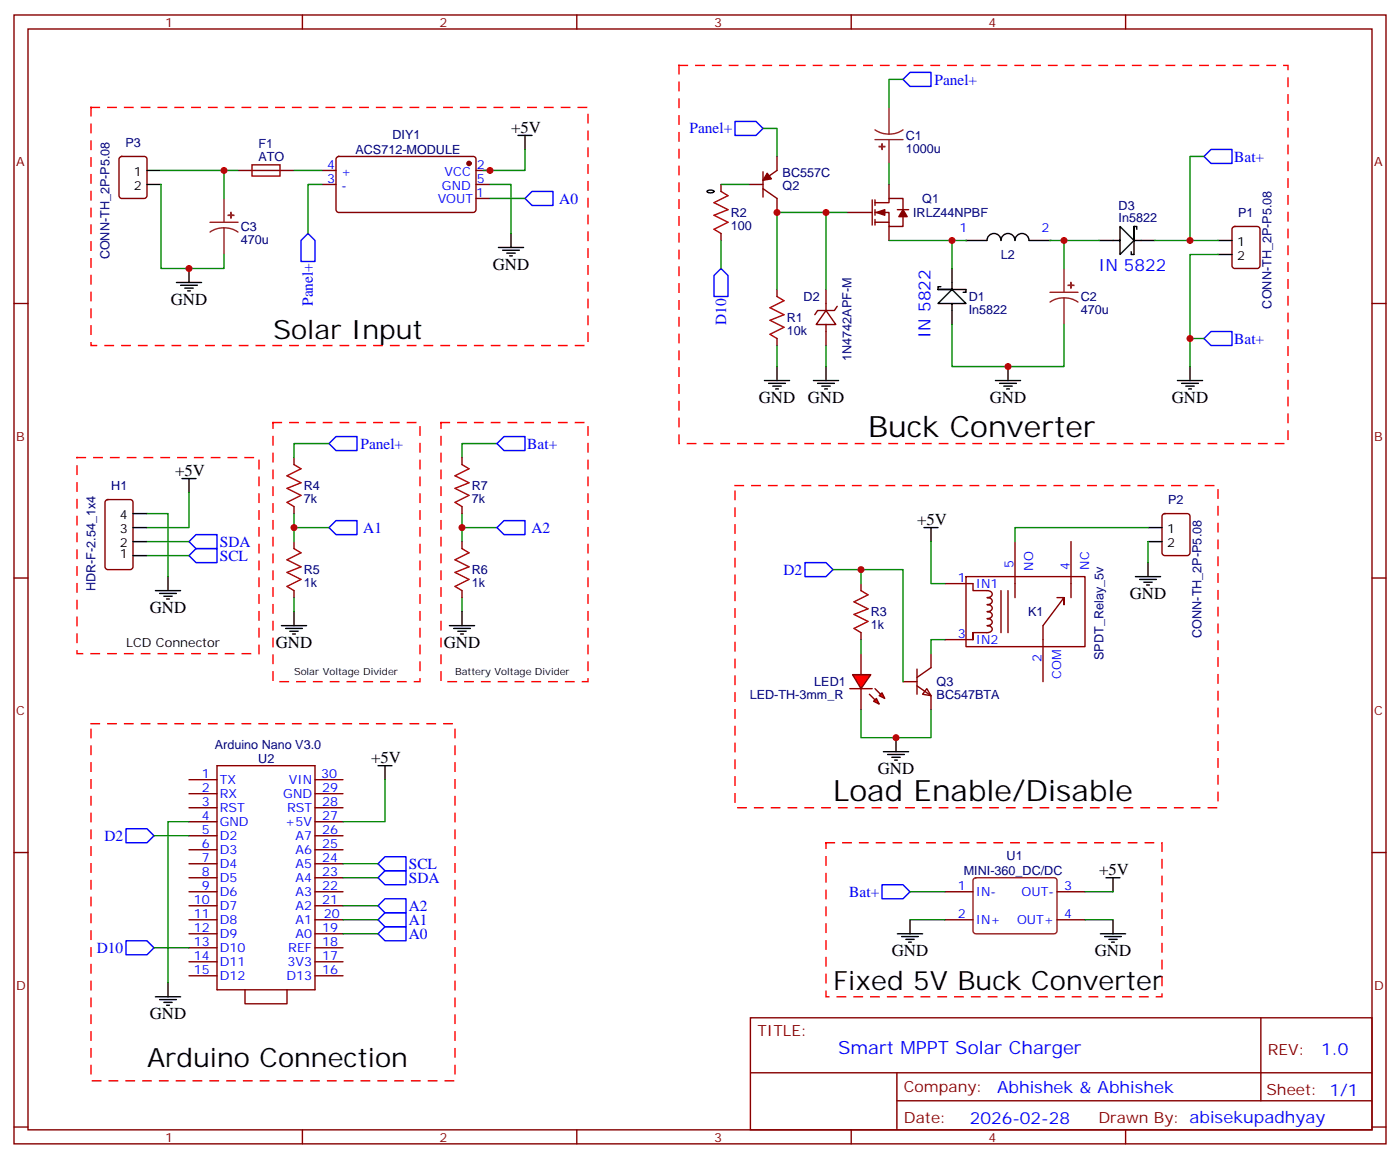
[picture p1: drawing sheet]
<svg xmlns="http://www.w3.org/2000/svg" width="353mm" height="292mm" viewBox="0 0 353 292" stroke-linecap="round" stroke-linejoin="round" font-family="sans-serif">
<g fill="none" stroke="#870000" stroke-width=".35">
<path d="M3.5 3.8h345.7v284.3h-345.7zM7.1 7.3h338.6v277.3h-338.6zM76.2 3.8v3.5M145.3 3.8v3.5M214.5 3.8v3.5M283.6 3.8v3.5M195.8 39.4v3.5l-3.5 2.5M181.7 46.5v1.7M181.7 58.8v1.8M188.7 46.5h3.6M192.3 47.5l3.5 2.5v3.5M192.3 43.3v6.3"/>
<path d="M213.4 53.5h6.4M219.8 50.3v6.4M220.5 51h3.5v-1h3.5v2.8M220.5 53.5h3.5v3.5h3.5v-2.4M220.5 56h3.5M220.5 50.3v1.5M220.5 52.8v1.4M220.5 55.3v1.4M224 46.5v3.5M224 57v3.6M226.1 52.8h2.9M310.7 57.3l.4-.3h5.7a.71 .71 0 0 1 .7 .7l-.1 9.5-.6 .4h-5.7l-.4-.2-.3-.5v-9.2z"/>
<path d="M3.5 76.4h3.6M195.8 72.9v1.8M208.1 78.2l2.5 3.5h-4.9zM208.1 72.9v5.3M211 77.2l-.7 1h-4.3l-.7 1.1M345.7 76.4h3.5M195.8 85.3v1.7M208.1 81.7v5.3M255.8 136.4v14.1M269.9 136.4v14.1M293 129.6l.5-.2h5.7a.71 .71 0 0 1 .7 .7l-.1 9.4-.6 .4h-5.7l-.5-.2-.2-.5v-9.1zM3.5 145.6h3.6"/>
<path d="M217 147v1.8M217 159.3v1.8M238.1 147h7.1v1.8h3.5l.7 .1 .6 .6-.2 .7-1.1 .3 1.1 .4 .2 .7-.6 .6-.7 .1 1.1 .3 .2 .8-.6 .6-.7 .1 1.1 .3 .2 .7-.6 .6-.7 .1 1.1 .4 .2 .7-.6 .6-.7 .1 1.1 .3 .2 .8-.6 .6h-.7h-3.5v1.8v-1.8M243.4 145.2h30v17.7h-30zM252.2 148.8v10.5M254 148.8v10.5M266.3 150.5h1.8v1.8v-1.8l-5.3 7.1v14.1M345.7 145.6h3.5M238.1 161.1h7.1M3.5 214.7h3.6M345.7 214.7h3.5M189.1 256.4h156.6v28.2h-156.6z"/>
<path d="M317.7 256.4v20.9M189.1 270.2h156.5M226 277.3h119.6M226 270.2v14.1M3.5 283.9h3.6M76.2 284.6v3.5M145.3 284.6v3.5M214.5 284.6v3.5M283.6 284.6v3.5M345.7 283.9h3.5"/>
</g>
<g fill="#870000" stroke="#870000" stroke-width=".35">
<path d="M220.8 53.5l2.2-.7v1.4z"/>
<path d="M227.5 52.8l1.1 1.8h-2.1z"/>
<path d="M193.3 43.6l1.1 1.4-2.1 .4z"/>
</g>
<g fill="none" stroke="#000" stroke-width=".35">
<path d="M178.2 48.1l.8-.2 .7 .1 .2 .2a1.28 1.28 0 0 1-1.7 0zM285.8 57h.7v.7M237.1 72.2h-.7v.7M239.9 76.4h-3.5l3.5-3.5 3.5 3.5h-3.5v5.3M239.9 67.6v5.3h-3.5h7v.7h-.7M276.9 60.6h5.3v3.5l3.6-3.5-3.6-3.6v3.6M291 60.6h-5.2v-3.6v7.1h-.8v-.7M306.9 60.6h3.5M306.9 64.1h3.5M192.6 95.8h6.4M193.7 96.6h4.2M194.7 97.3h2.1"/>
<path d="M195.4 98h.7M195.8 92.3v3.5M205 95.8h6.3M206 96.6h4.3M207.1 97.3h2.1M207.8 98h.7M208.1 92.3v3.5M250.8 95.8h6.4M251.9 96.6h4.2M252.9 97.3h2.2M253.6 98h.8M254 92.3v3.5"/>
<path d="M296.7 95.8h6.3M297.7 96.6h4.3M298.8 97.3h2.1M299.5 98h.7M299.9 92.3v3.5M289.3 132.9h3.5M289.3 136.4h3.5"/>
</g>
<path d="M220.5 32.7l1.7 .8 1.8 .3M220.5 35.2h7M224 27.1v6.7M224 35.2v6M227.5 32.7l-1.6 .8-1.9 .3M264.6 73.6h7M268.1 75l-1.8 .3-1.7 .8M268.1 75l1.9 .3 1.6 .8M268.1 67.6v6M268.1 75v6.7" fill="none" stroke="#8c2424" stroke-width=".35"/>
<g fill="#8c2424" stroke="#8c2424" stroke-width=".35">
<path d="M221.5 36.9h1.5z"/>
<path d="M222.2 36.2l.1 1.4z"/>
<path d="M269.2 71.9h1.4z"/>
<path d="M269.8 71.2l.1 1.4z"/>
</g>
<path d="M181.7 48.2l1.7 1.1-3.5 1.7 3.5 1.8-3.5 1.4 3.5 1.8-3.5 1.7 1.8 1.1M195.8 74.7l1.8 1-3.6 1.8 3.6 1.8-3.6 1.4 3.6 1.7-3.6 1.8 1.8 1.1M217 148.8l1.7 1-3.5 1.8 3.5 1.8-3.5 1.4 3.5 1.7-3.5 1.8 1.8 1" fill="none" stroke="#a10000" stroke-width=".35"/>
<g fill="none" stroke="#008700" stroke-width=".35">
<path d="M192.3 32.3h3.5v7.1M227.5 20h-3.5v7.1M303.4 39.4h-3.5v21.2M181.7 46.5h7M208.1 53.5v19.4M213.4 53.5h-17.6v19.4M224 41.2v5.3M181.7 60.6v7M291 60.6h15.9M306.9 64.1h-7v28.2M195.8 87v5.3M208.1 87v5.3"/>
<path d="M239.9 81.7v10.6h28.2v-10.6M299.9 85.3h3.5"/>
</g>
<path d="M185.2 30.6h5.3l1.8 1.7-1.8 1.8h-5.3zM227.5 20l1.8-1.8h5.3v3.6h-5.3zM305.2 37.6h5.2v3.6h-5.2l-1.8-1.8zM181.7 67.6l1.7 1.8v5.3h-3.5v-5.3zM305.2 83.5h5.2v3.5h-5.2l-1.8-1.7z" fill="none" stroke="#00f" stroke-width=".35"/>
<path d="M171.1 16.5h153.5v95.2h-153.5z" fill="none" stroke="#f00" stroke-width=".35" stroke-dasharray="2.1 2.1"/>
<g fill="#f00" stroke="#870000" stroke-width=".35">
<path d="M214.8 169.9h4.6l-2.4 3.6z"/>
<path d="M214.1 173.5h5.7z"/>
</g>
<g fill="#870000" stroke="#870000" stroke-width=".35">
<path d="M220.5 173.5l1.4 1.4z"/>
<path d="M219.1 174.9l1.4 1.4z"/>
</g>
<g fill="#f00" stroke="#870000" stroke-width=".35">
<path d="M221.5 175.2l.7-.7 .8 1.4z"/>
<path d="M220.1 176.6l.7-.7 .7 1.4z"/>
</g>
<g fill="none" stroke="#870000" stroke-width=".35">
<path d="M30.2 39.6l.5-.2h5.6a.71 .71 0 0 1 .7 .7v9.5l-.7 .4h-5.6l-.5-.2-.2-.5v-9.2zM84.9 39.6l.5-.2h33.8a.71 .71 0 0 1 .7 .7v12.7l-.4 .7h-34.1l-.5-.2-.2-.5v-12.7zM60 42.9h14.1M81.1 42.9h3.6M81.1 46.5h3.6M119.9 42.9h3.6M119.9 46.5h3.6M119.9 50h3.6M74.1 115.3v1.7M116.4 115.3v1.7M26.7 126l.5-.2h5.6a.71 .71 0 0 1 .7 .7l-.1 16.5-.6 .5h-5.6l-.5-.3-.2-.4v-16.3zM74.1 127.6v1.8"/>
<path d="M74.1 136.4v1.8M116.4 127.6v1.8M116.4 136.4v1.8M74.1 148.8v1.7M116.4 148.8v1.7M217 164.6v5.3M217 173.5v5.3M227.5 171.7h3.6M231.1 172.8l3.5 2.4v3.6M231.1 168.5v6.4M233.5 173.5l1.1 1.7-2.1-.3zM234.6 164.6v3.6l-3.5 2.4"/>
<path d="M47.6 196.4h7.1M47.6 199.9h7.1M54.7 192.9h24.7v56.4h-24.7zM79.4 196.4h7M79.4 199.9h7M47.6 203.4h7.1M47.6 207h7.1M47.6 210.5h7.1M47.6 214h7.1M47.6 217.6h7.1M79.4 203.4h7M79.4 207h7"/>
<path d="M79.4 210.5h7M79.4 214h7M79.4 217.6h7M47.6 224.6h7.1M47.6 231.7h7.1M47.6 221.1h7.1M47.6 228.1h7.1M47.6 235.2h7.1M47.6 238.7h7.1M79.4 224.6h7M79.4 231.7h7M79.4 221.1h7"/>
<path d="M79.4 228.1h7M79.4 235.2h7M79.4 238.7h7M238.1 224.6h7.1M238.1 231.7h7.1M266.3 224.6h7.1M266.3 231.7h7.1M47.6 242.3h7.1M47.6 245.8h7.1M61.7 249.3v3.5h10.6v-3.5M79.4 242.3h7M79.4 245.8h7"/>
</g>
<g fill="none" stroke="#000" stroke-width=".35">
<path d="M130.5 34.1h3.6M132.3 34.1v3.5M37 42.9h3.6M37 46.5h3.6M128.8 58.8v3.5M44.4 71.2h6.4M45.5 71.9h4.2M46.6 72.6h2.1M47.3 73.3h.7M47.6 67.6v3.6M125.6 62.3h6.3M126.6 63h4.3"/>
<path d="M127.7 63.7h2.1M128.4 64.5h.7M33.5 132.9h3.5M33.5 139.9h3.5M33.5 136.4h3.5M33.5 129.4h3.5M45.9 120.5h3.5M47.6 120.5v3.6M232.8 132.9h3.6M234.6 132.9v3.5M39.2 148.8h6.3M40.2 149.5h4.2"/>
<path d="M41.3 150.2h2.1M42 150.9h.7M42.3 145.2v3.6M70.9 157.6h6.4M72 158.3h4.2M73 159h2.1M73.7 159.7h.7M74.1 154.1v3.5M113.2 157.6h6.4M114.3 158.3h4.2M115.4 159h2.1M116.1 159.7h.7"/>
<path d="M116.4 154.1v3.5M286.1 145.2h6.4M287.2 145.9h4.2M288.2 146.6h2.1M288.9 147.4h.7M289.3 141.7v3.5M95.2 192.9h3.6M97 192.9v3.5M222.6 189.3h6.4M223.7 190h4.2M224.7 190.7h2.1M225.4 191.5h.7"/>
<path d="M225.8 185.8v3.5M226.1 235.2h6.4M227.2 235.9h4.2M228.2 236.6h2.2M229 237.3h.7M229.3 231.7v3.5M277.3 235.2h6.3M278.3 235.9h4.3M278.7 221.1h3.5M279.4 236.6h2.1M280.1 237.3h.7M280.5 221.1v3.5"/>
<path d="M280.5 231.7v3.5M39.2 251.1h6.3M40.2 251.8h4.2M41.3 252.5h2.1M42 253.2h.7M42.3 247.5v3.6"/>
</g>
<g fill="none" stroke="#008700" stroke-width=".35">
<path d="M132.3 37.6v5.3h-10.6M40.6 46.5v21.1h15.8v-3.5M40.6 42.9h19.4M56.4 42.9v7.1M74.1 42.9h7M81.1 46.5h-3.5v12.3M123.5 46.5h5.3v12.3M123.5 50h8.8M82.9 111.7h-8.8v3.6M125.2 111.7h-8.8v3.6M37 129.4h5.3v15.8M37 136.4h10.6"/>
<path d="M37 139.9h10.6M47.6 124.1v8.8h-10.6M74.1 129.4v7M74.1 132.9h8.8M116.4 132.9h8.8M116.4 129.4v7M234.6 136.4v10.6h3.5M289.3 132.9h-33.5v3.5M289.3 136.4v5.3M74.1 150.5v3.6M116.4 150.5v3.6M209.9 143.5h7.1"/>
<path d="M217 147v-3.5h10.5v28.2M217 178.8v7h17.6v-7M217 161.1v3.5M238.1 161.1h-3.5v3.5M97 196.4v10.6h-10.6M38.8 210.5h8.8M47.6 207h-5.3v40.5M86.4 217.6h8.8M38.8 238.7h8.8M86.4 231.7h8.8M86.4 221.1h8.8M86.4 228.1h8.8"/>
<path d="M86.4 235.2h8.8M229.3 224.6h8.8M229.3 231.7h8.8M273.4 224.6h7.1M273.4 231.7h7.1"/>
</g>
<g fill="none" stroke="#00f" stroke-width=".35">
<path d="M77.6 58.8l1.8 1.8v5.3h-3.6v-5.3zM134.1 48.2h5.2v3.6h-5.2l-1.8-1.8zM82.9 111.7l1.8-1.7h5.3v3.5h-5.3zM125.2 111.7l1.8-1.7h5.3v3.5h-5.3zM47.6 136.4l1.8-1.7h5.3v3.5h-5.3zM49.4 138.2h5.3v3.5h-5.3l-1.8-1.8zM84.7 131.1h5.3v3.6h-5.3l-1.8-1.8zM127 131.1h5.3v3.6h-5.3l-1.8-1.8zM202.8 141.7h5.3l1.8 1.8-1.8 1.7h-5.3zM31.7 208.7h5.3l1.8 1.8-1.8 1.8h-5.3zM95.2 217.6l1.8-1.8h5.3v3.5h-5.3zM31.7 237h5.3l1.8 1.7-1.8 1.8h-5.3z"/>
<path d="M95.2 235.2l1.8-1.8h5.3v3.6h-5.3zM95.2 231.7l1.8-1.8h5.3v3.5h-5.3zM95.2 228.1l1.8-1.7h5.3v3.5h-5.3zM95.2 221.1l1.8-1.8h5.3v3.5h-5.3zM222.2 222.8h5.3l1.8 1.8-1.8 1.8h-5.3z"/>
</g>
<path d="M22.9 27.1h125.3v59.9h-125.3zM19.4 115.3h45.9v49.3h-45.9zM68.8 106.4h37v65.3h-37zM111.1 106.4h37.1v65.3h-37.1zM185.2 122.3h121.7v81.1h-121.7zM22.9 182.3h91.8v89.9h-91.8zM208.1 212.3h84.7v38.8h-84.7z" fill="none" stroke="#f00" stroke-width=".35" stroke-dasharray="2.1 2.1"/>
<path d="M52.9 56h7.1M56.4 57.4l-1.8 .2-1.7 .9M56.4 57.4l1.9 .2 1.7 .9M56.4 50v6M56.4 57.4v6.7M245.4 221.3l.5-.2h19.7a.71 .71 0 0 1 .7 .7v12.7l-.4 .6-20 .1-.5-.2-.2-.5v-12.7z" fill="none" stroke="#8c2424" stroke-width=".35"/>
<path d="M63.5 41.5h7.1v2.8h-7.1zM74.1 117l1.7 1.1-3.5 1.7 3.5 1.8-3.5 1.4 3.5 1.8-3.5 1.7 1.8 1.1M116.4 117l1.8 1.1-3.5 1.7 3.5 1.8-3.5 1.4 3.5 1.8-3.5 1.7 1.7 1.1M74.1 138.2l1.7 1-3.5 1.8 3.5 1.8-3.5 1.4 3.5 1.7-3.5 1.8 1.8 1.1M116.4 138.2l1.8 1-3.5 1.8 3.5 1.8-3.5 1.4 3.5 1.7-3.5 1.8 1.7 1.1" fill="none" stroke="#a10000" stroke-width=".35"/>
<circle cx="118.2" cy="41.2" r=".53" fill="#870000" stroke="#870000" stroke-width=".35"/>
<g fill="#8c2424" stroke="#8c2424" stroke-width=".35">
<path d="M57.5 54.2l1.4 .1z"/>
<path d="M58.2 53.5v1.4z"/>
</g>
<g fill="#870000">
<circle cx="243.4" cy="60.6" r=".18"/>
<circle cx="264.6" cy="60.6" r=".18"/>
</g>
<path d="M243.4 60.6h5.3a1.76 1.76 0 0 1 1.8-1.8 1.76 1.76 0 0 1 1.7 1.8 1.76 1.76 0 0 1 1.8-1.8 1.76 1.76 0 0 1 1.8 1.8 1.76 1.76 0 0 1 1.7-1.8 1.76 1.76 0 0 1 1.8 1.8h5.3" fill="none" stroke="#000" stroke-width=".35"/>
<path d="M224 60.6h19.4M239.9 60.6v7M264.6 60.6h12.3M268.1 60.6v7" fill="none" stroke="#008700" stroke-width=".35"/>
<g fill="#c00">
<circle cx="195.8" cy="53.5" r=".88"/>
<circle cx="208.1" cy="53.5" r=".88"/>
<circle cx="299.9" cy="60.6" r=".88"/>
<circle cx="254" cy="92.3" r=".88"/>
<circle cx="299.9" cy="85.3" r=".88"/>
<circle cx="217" cy="143.5" r=".88"/>
<circle cx="225.8" cy="185.8" r=".88"/>
<circle cx="74.1" cy="132.9" r=".88"/>
<circle cx="116.4" cy="132.9" r=".88"/>
<circle cx="123.5" cy="42.9" r=".88"/>
<circle cx="56.4" cy="42.9" r=".88"/>
<circle cx="47.6" cy="67.6" r=".88"/>
<circle cx="239.9" cy="60.6" r=".88"/>
<circle cx="268.1" cy="60.6" r=".88"/>
</g>
<g font-size="7.4">
<text x="218.7" y="110">Buck Converter</text>
<text x="209.9" y="201.7">Load Enable/Disable</text>
</g>
<g font-size="6.7">
<text x="68.8" y="85.3">Solar Input</text>
<text x="209.9" y="249.3">Fixed 5V Buck Converter</text>
<text x="37" y="268.7">Arduino Connection</text>
</g>
<text font-size="4.6" fill="#00f" x="211.2" y="265.4">Smart MPPT Solar Charger</text>
<g font-size="4.2">
<text x="128.8" y="33.4">+5V</text>
<text x="124.2" y="68">GND</text>
<text x="43" y="76.8">GND</text>
<text x="191.2" y="101.5">GND</text>
<text x="203.6" y="101.5">GND</text>
<text x="249.4" y="101.5">GND</text>
<text x="295.3" y="101.5">GND</text>
<text x="44.1" y="119.8">+5V</text>
<text x="231.1" y="132.2">+5V</text>
<text x="37.7" y="154.4">GND</text>
<text x="284.7" y="150.9">GND</text>
<text x="69.5" y="163.2">GND</text>
<text x="111.8" y="163.2">GND</text>
<text x="93.5" y="192.2">+5V</text>
<text x="221.2" y="195">GND</text>
<text x="276.9" y="220.4">+5V</text>
<text x="224.7" y="240.8">GND</text>
<text x="275.9" y="240.8">GND</text>
<text x="37.7" y="256.7">GND</text>
</g>
<g font-size="4.2" fill="#00f">
<text x="276.8" y="68.2">IN 5822</text>
<text x="234.5" y="85" transform="rotate(-90 234.5 85)">IN 5822</text>
<text x="332.9" y="265.6">1.0</text>
<text x="251.3" y="275.2">Abhishek &amp; Abhishek</text>
<text x="244.3" y="283">2026-02-28</text>
</g>
<g font-size="3.9" fill="#00f">
<text x="235.5" y="21.4">Panel+</text>
<text x="173.8" y="33.6">Panel+</text>
<text x="311" y="40.8">Bat+</text>
<text x="140.9" y="51.4">A0</text>
<text x="78.9" y="77.1" transform="rotate(-90 78.9 77.1)">Panel+</text>
<text x="183" y="81.9" transform="rotate(-90 183 81.9)">D10</text>
<text x="311" y="86.7">Bat+</text>
<text x="90.8" y="113.1">Panel+</text>
<text x="132.9" y="113">Bat+</text>
<text x="55.4" y="137.7">SDA</text>
<text x="91.5" y="134.3">A1</text>
<text x="133.9" y="134.1">A2</text>
<text x="55.4" y="141.2">SCL</text>
<text x="197.4" y="144.7">D2</text>
<text x="26.3" y="211.7">D2</text>
<text x="103" y="218.9">SCL</text>
<text x="103" y="222.4">SDA</text>
<text x="214" y="225.9">Bat+</text>
<text x="103" y="233">A1</text>
<text x="103" y="229.5">A2</text>
<text x="24.4" y="240">D10</text>
<text x="103" y="236.5">A0</text>
</g>
<g font-size="3.9" fill="#800">
<text x="190.9" y="260.9">TITLE:</text>
<text x="319.5" y="265.6">REV:</text>
<text x="227.8" y="275.1">Company:</text>
<text x="319.1" y="275.8">Sheet: 1/1</text>
<text x="227.8" y="282.8">Date:</text>
<text x="276.8" y="282.9">Drawn By: abisekupadhyay</text>
</g>
<g font-size="3.2" fill="#800">
<text x="41.6" y="6.8">1</text>
<text x="110.8" y="6.8">2</text>
<text x="179.9" y="6.8">3</text>
<text x="249.1" y="6.8">4</text>
<text x="4.1" y="41.9">A</text>
<text x="346.3" y="41.9">A</text>
<text x="4.1" y="111">B</text>
<text x="346.3" y="111">B</text>
<text x="4.1" y="180.2">C</text>
<text x="346.3" y="180.2">C</text>
<text x="4.1" y="249.3">D</text>
<text x="346.3" y="249.3">D</text>
<text x="41.6" y="287.6">1</text>
<text x="110.8" y="287.6">2</text>
<text x="179.9" y="287.6">3</text>
<text x="249.1" y="287.6">4</text>
</g>
<g font-size="3.2" fill="#000080">
<text x="98.9" y="34.9">DIY1</text>
<text x="228.2" y="35.2">C1</text>
<text x="31.6" y="37">P3</text>
<text x="65.1" y="40.5">ATO</text>
<text x="65.1" y="37.3">F1</text>
<text x="89.6" y="38.8">ACS712-MODULE</text>
<text x="228.2" y="38.4">1000u</text>
<text x="197.2" y="44.6">BC557C</text>
<text x="197.2" y="47.8">Q2</text>
<text x="232.4" y="51.1">Q1</text>
<text x="281.9" y="52.8">D3</text>
<text x="60.7" y="58.2">C3</text>
<text x="184.1" y="57.8">100</text>
<text x="184.1" y="54.7">R2</text>
<text x="230.1" y="54.7">IRLZ44NPBF</text>
<text x="281.9" y="56">In5822</text>
<text x="312" y="54.6">P1</text>
<text x="27.6" y="65.4" transform="rotate(-90 27.6 65.4)">CONN-TH_2P-P5.08</text>
<text x="60.7" y="61.4">470u</text>
<text x="252.2" y="65.2">L2</text>
<text x="202.5" y="75.8">D2</text>
<text x="244.1" y="75.8">D1</text>
<text x="272.3" y="75.8">C2</text>
<text x="320.4" y="77.7" transform="rotate(-90 320.4 77.7)">CONN-TH_2P-P5.08</text>
<text x="198.3" y="81.1">R1</text>
<text x="244.1" y="79">In5822</text>
<text x="272.3" y="79">470u</text>
<text x="198.3" y="84.3">10k</text>
<text x="214.6" y="90.9" transform="rotate(-90 214.6 90.9)">1N4742APF-M</text>
<text x="28" y="123.4">H1</text>
<text x="76.6" y="123.5">R4</text>
<text x="118.9" y="123.5">R7</text>
<text x="76.6" y="126.7">7k</text>
<text x="118.9" y="126.7">7k</text>
<text x="294.3" y="127">P2</text>
<text x="24" y="148.9" transform="rotate(-90 24 148.9)">HDR-F-2.54_1x4</text>
<text x="76.6" y="147.8">1k</text>
<text x="76.6" y="144.7">R5</text>
<text x="118.9" y="147.8">1k</text>
<text x="118.9" y="144.7">R6</text>
<text x="219.4" y="155.2">R3</text>
<text x="259" y="155.2">K1</text>
<text x="219.4" y="158.4">1k</text>
<text x="302.8" y="160.6" transform="rotate(-90 302.8 160.6)">CONN-TH_2P-P5.08</text>
<text x="278.1" y="166.2" transform="rotate(-90 278.1 166.2)">SPDT_Relay_5v</text>
<text x="205.2" y="172.8">LED1</text>
<text x="236" y="172.8">Q3</text>
<text x="188.9" y="176">LED-TH-3mm_R</text>
<text x="236" y="176">BC547BTA</text>
<text x="54.1" y="188.7">Arduino Nano V3.0</text>
<text x="65.1" y="192.2">U2</text>
<text x="242.9" y="220.5">MINI-360_DC/DC</text>
<text x="253.7" y="216.6">U1</text>
</g>
<g font-size="3.2">
<text x="33.7" y="44.3">1</text>
<text x="33.7" y="47.9">2</text>
<text x="311.7" y="62">1</text>
<text x="311.7" y="65.5">2</text>
<text x="30.2" y="130.8">4</text>
<text x="30.2" y="137.8">2</text>
<text x="30.2" y="134.3">3</text>
<text x="294.1" y="134.3">1</text>
<text x="294.1" y="137.8">2</text>
<text x="30.2" y="140.7">1</text>
<text x="31.7" y="162.9">LCD Connector</text>
</g>
<g font-size="3.2" fill="#00f">
<text x="82.5" y="46.1">3</text>
<text x="82.5" y="42.6">4</text>
<text x="86" y="47.9">-</text>
<text x="86" y="44.3">+</text>
<text x="111.4" y="47.9">GND</text>
<text x="112" y="44.3">VCC</text>
<text x="120.1" y="42.6">2</text>
<text x="120.1" y="46.1">5</text>
<text x="110.3" y="51">VOUT</text>
<text x="119.9" y="49.6">1</text>
<text x="241.8" y="58.5">1</text>
<text x="262.5" y="58.5">2</text>
<text x="255.4" y="143.1" transform="rotate(-90 255.4 143.1)">5</text>
<text x="260.3" y="143.8" transform="rotate(-90 260.3 143.8)">NO</text>
<text x="269.5" y="143.5" transform="rotate(-90 269.5 143.5)">4</text>
<text x="274.5" y="143.5" transform="rotate(-90 274.5 143.5)">NC</text>
<text x="241.4" y="146.6">1</text>
<text x="245.9" y="148.1">IN1</text>
<text x="241.4" y="160.8">3</text>
<text x="245.9" y="162.2">IN2</text>
<text x="262.5" y="166.7" transform="rotate(-90 262.5 166.7)">2</text>
<text x="267.4" y="171" transform="rotate(-90 267.4 171)">COM</text>
<text x="50.9" y="196">1</text>
<text x="55.4" y="197.4">TX</text>
<text x="72.8" y="197.4">VIN</text>
<text x="81" y="195.9">30</text>
<text x="50.9" y="199.6">2</text>
<text x="50.9" y="203.1">3</text>
<text x="55.4" y="201">RX</text>
<text x="71.4" y="201">GND</text>
<text x="81.1" y="199.6">29</text>
<text x="81.1" y="203.1">28</text>
<text x="50.9" y="206.6">4</text>
<text x="55.4" y="204.5">RST</text>
<text x="55.4" y="208">GND</text>
<text x="71.9" y="208">+5V</text>
<text x="72.3" y="204.5">RST</text>
<text x="81.1" y="206.6">27</text>
<text x="50.9" y="210.1">5</text>
<text x="50.9" y="213.7">6</text>
<text x="55.4" y="211.6">D2</text>
<text x="55.4" y="215.1">D3</text>
<text x="74.5" y="211.6">A7</text>
<text x="74.5" y="215.1">A6</text>
<text x="81.1" y="210.1">26</text>
<text x="81.1" y="213.7">25</text>
<text x="50.9" y="217.2">7</text>
<text x="50.9" y="220.7">8</text>
<text x="55.4" y="218.6">D4</text>
<text x="74.5" y="218.6">A5</text>
<text x="81.1" y="217.2">24</text>
<text x="81.1" y="220.7">23</text>
<text x="48.9" y="227.8">10</text>
<text x="50.9" y="224.3">9</text>
<text x="55.4" y="222.1">D5</text>
<text x="55.4" y="225.7">D6</text>
<text x="74.5" y="222.1">A4</text>
<text x="74.5" y="225.7">A3</text>
<text x="81.1" y="224.3">22</text>
<text x="81.1" y="227.8">21</text>
<text x="241.4" y="224.3">1</text>
<text x="245.9" y="225.7">IN-</text>
<text x="257.4" y="225.7">OUT-</text>
<text x="268.1" y="224.3">3</text>
<text x="48.9" y="231.3">11</text>
<text x="55.4" y="229.2">D7</text>
<text x="55.4" y="232.7">D8</text>
<text x="74.5" y="229.2">A2</text>
<text x="74.5" y="232.7">A1</text>
<text x="81.6" y="231.3">20</text>
<text x="241.4" y="231.3">2</text>
<text x="245.9" y="232.7">IN+</text>
<text x="256.3" y="232.7">OUT+</text>
<text x="268.1" y="231.3">4</text>
<text x="48.9" y="234.8">12</text>
<text x="48.9" y="238.4">13</text>
<text x="55.4" y="236.3">D9</text>
<text x="55.4" y="239.8">D10</text>
<text x="72.6" y="239.8">REF</text>
<text x="74.5" y="236.3">A0</text>
<text x="81.1" y="234.8">19</text>
<text x="81.1" y="238.4">18</text>
<text x="48.9" y="241.9">14</text>
<text x="48.9" y="245.4">15</text>
<text x="55.4" y="243.3">D11</text>
<text x="72.5" y="243.3">3V3</text>
<text x="81.1" y="241.9">17</text>
<text x="81.1" y="245.4">16</text>
<text x="55.4" y="246.8">D12</text>
<text x="72.2" y="246.8">D13</text>
</g>
<g font-size="2.5">
<text x="74.1" y="169.9">Solar Voltage Divider</text>
<text x="114.7" y="169.9">Battery Voltage Divider</text>
</g>
</svg>
